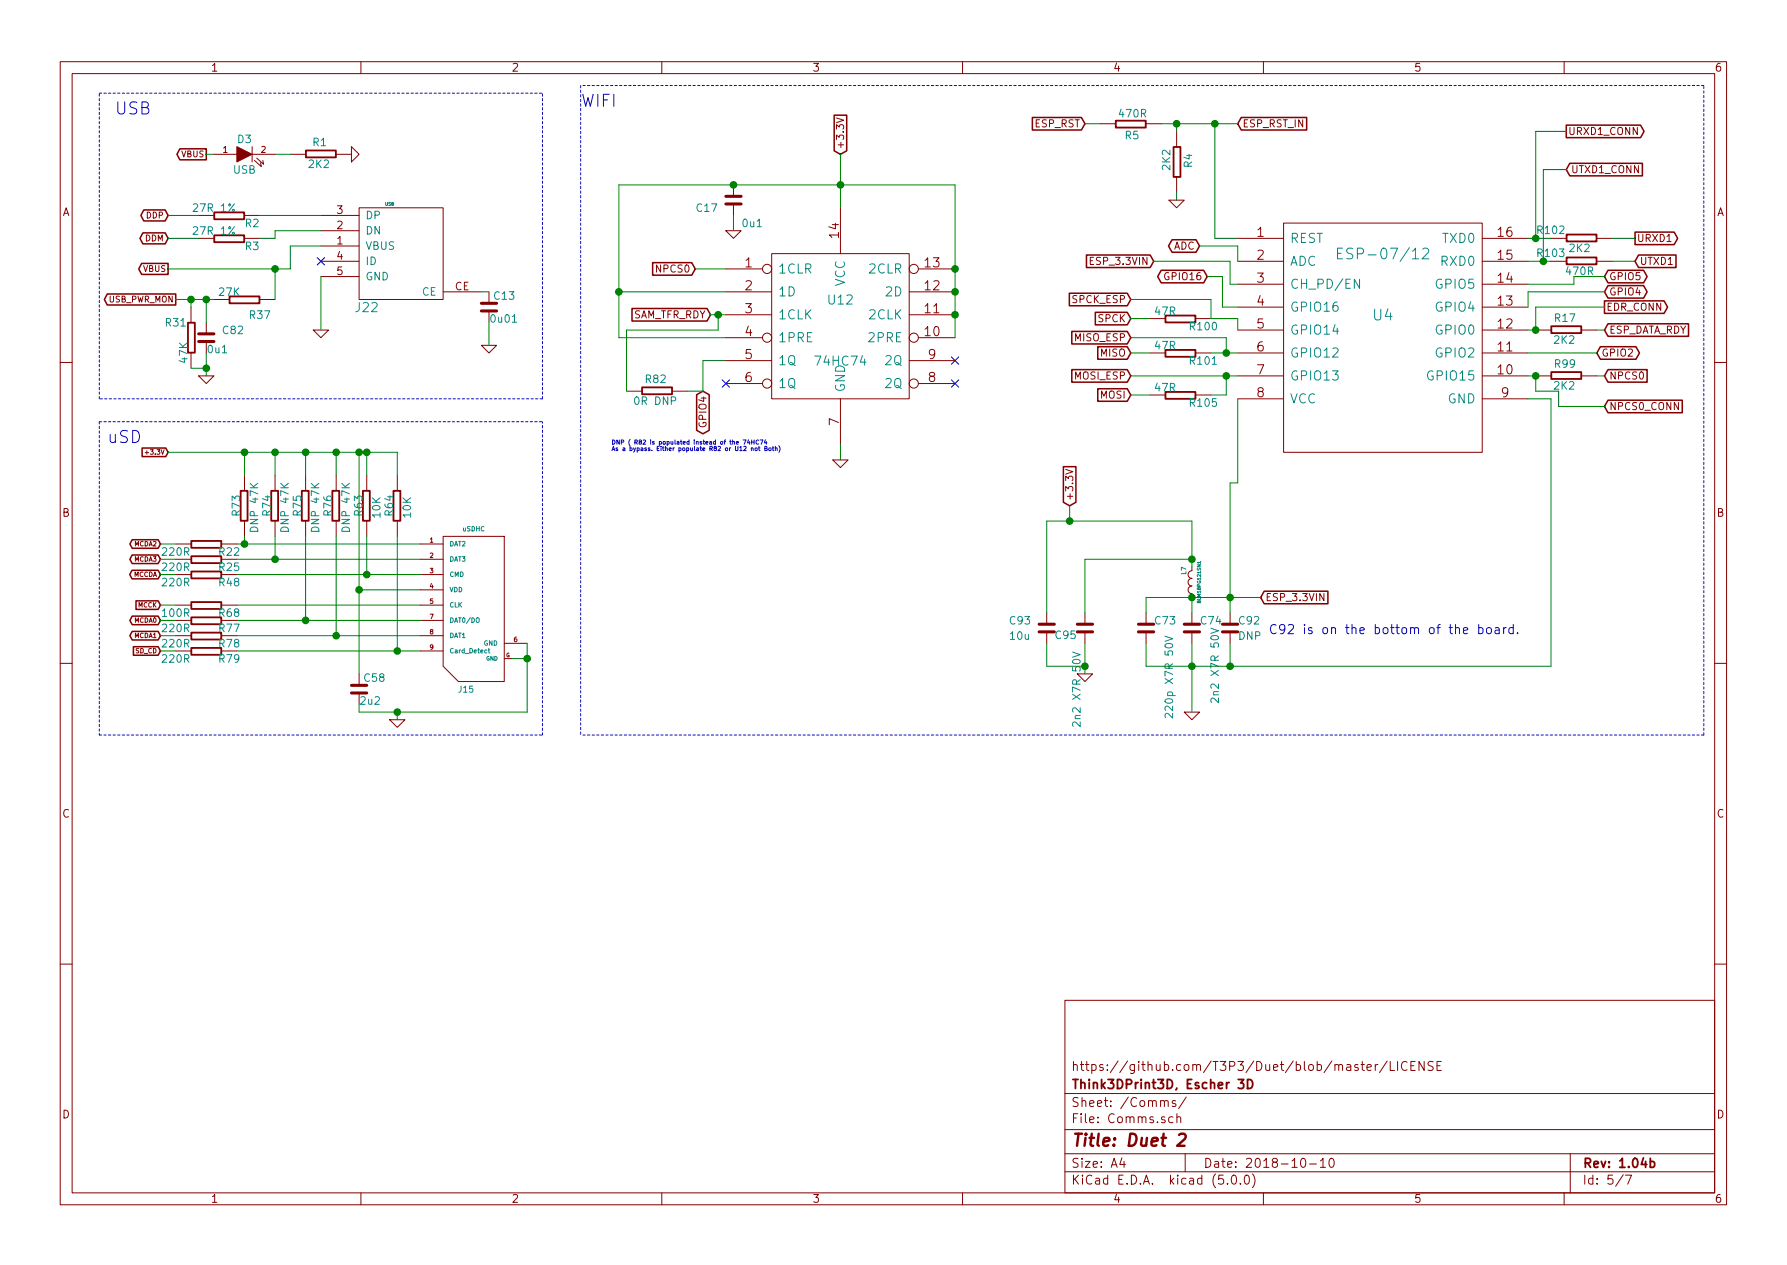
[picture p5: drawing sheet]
<svg xmlns="http://www.w3.org/2000/svg" width="297mm" height="210mm" viewBox="0 0 297 210" stroke-linecap="round" stroke-linejoin="round" font-family="sans-serif">
<g fill="none" stroke="#840000" stroke-width=".17">
<path d="M10 10.3h277v189.9h-277zM12 12.2h273v186.1h-273zM60 10.3v1.9M110 10.3v1.9M139 19.6l1.2 .4-1.2 .4M160 10.3v1.9M210 10.3v1.9M260 10.3v1.9M35.6 25.6h3.8M40.6 35.8h2.6M40.6 39.6h2.6M41.9 25.6h3.8"/>
<path d="M41.9 24.4v2.5M42.3 26.7l1.1 1-.1-.7M42.7 26.3l1.1 1-.1-.6M48.3 25.6h2.5M53.3 38.3h6.4M53.3 35.8h6.4M55.9 25.6h2.5M58.4 24.4l1.3 1.2-1.3 1.3zM59.7 34.5h14v15.3h-14zM120.6 38.3h2.6l-1.3 1.3zM121.9 30.7v1.9M121.9 33.9v1.9"/>
<path d="M139.7 34.5v7.7M182.9 20.6h2.5M190.5 20.6h2.5M194.3 33.3h2.5l-1.2 1.2zM195.6 21.8v2.6M195.6 29.5v2.5M205.7 39.6h7.7M213.4 37.1h33v38.1h-33zM246.4 39.6h7.6M257.8 39.6h2.5M265.4 39.6h2.6M31.7 51v2.6"/>
<path d="M31.7 58.7v2.5M34.3 53.6v1.9M34.3 56.8v1.9M35.6 49.8h2.5M43.2 49.8h2.5M52.1 54.9h2.5l-1.3 1.2zM53.3 40.9h6.4M53.3 43.4h6.4M53.3 46h6.4M73.7 48.5h6.3M80 57.4h2.5l-1.2 1.3zM81.3 48.5v1.9"/>
<path d="M81.3 51.7v1.9M120.6 48.5h7.7M120.6 44.7h6.1M120.6 52.3h7.7M120.6 56.1h6.1M120.6 59.9h7.7M128.3 42.2h22.8v24.1h-22.8zM151.1 48.5h7.6M151.1 52.3h7.6M151.1 59.9h7.6M152.7 44.7h6M152.7 56.1h6"/>
<path d="M181.2 43.3h.4M181.8 42.8h-.6v1.2h.6M191.1 58.7h2.6M191.1 53h2.6M198.8 58.7h2.5M198.8 53h2.5M205.7 43.4h7.7M205.7 47.2h7.7M205.7 51h7.7M205.7 54.9h7.7M205.7 58.7h7.7M246.4 43.4h7.6"/>
<path d="M246.4 47.2h7.6M246.4 51h7.6M246.4 54.9h7.6M246.4 58.7h7.6M255.3 54.9h2.5M257.8 43.4h2.5M262.9 54.9h2.5M265.4 43.4h2.6M10 60.2h2M24.1 75.2h.6M33 62.5h2.6l-1.3 1.2zM40.6 79v2.5"/>
<path d="M45.7 79v2.5M50.8 79v2.5M55.9 79v2.5M61 79v2.5M66 79v2.5M104.1 65h2.6M111.8 65h2.5M120.6 63.7h6.1M138.4 76.4h2.6l-1.3 1.3zM139.7 66.3v7.6M152.7 63.7h6M177.1 78l1.2 .4-1.2 .4"/>
<path d="M191.1 65.7h2.6M198.8 65.7h2.5M205.7 62.5h7.7M205.7 66.3h7.7M246.4 62.5h7.6M246.4 66.3h7.6M255.3 62.5h2.5M262.9 62.5h2.5M285 60.2h2M29.2 90.4h2.5M36.8 90.4h2.6M40.6 86.6v2.5"/>
<path d="M45.7 86.6v2.5M50.8 86.6v2.5M55.9 86.6v2.5M61 86.6v2.5M66 86.6v2.5M69.8 90.4h3.9M69.8 93h3.9M69.8 95.5h3.9M69.8 98h3.9M73.7 89.1h10.1v24.2h-7.6l-2.5-2.6zM198.1 94.2v.7a.63 .63 0 0 0-.6 .6 .63 .63 0 0 0 .6 .6 .63 .63 0 0 0-.6 .7 .63 .63 0 0 0 .6 .6 .63 .63 0 0 0-.6 .6 .63 .63 0 0 0 .6 .7v.6M10 110.3h2"/>
<path d="M29.2 100.6h2.5M36.8 100.6h2.6M59.7 112v1.9M59.7 115.2v1.9M64.8 119.6h2.5l-1.3 1.3zM69.8 100.6h3.9M69.8 103.1h3.9M69.8 105.7h3.9M69.8 108.2h3.9M83.8 106.9h3.8M83.8 109.5h1.3M174 101.8v2"/>
<path d="M174 105v1.9M179.1 112h2.5l-1.3 1.3zM180.3 101.8v2M180.3 105v1.9M190.5 101.8v2M190.5 105v1.9M196.8 118.4h2.6l-1.3 1.2zM198.1 101.8v2M198.1 105v1.9M204.5 101.8v2M204.5 105v1.9M285 110.3h2"/>
<path d="M10 160.2h2M177 166.3h108v32h-108zM226.2 176.9h.6M226.4 176.4v1.3l.4 .2M227.2 177.4l.7-.1v-.3l-.4-.1-.3 .2 .1 .7h.6M228.6 176.9v1M229 176.9l-.3 .1-.1 .2M230.6 176.3l-1.3 2M231.1 176.4v1.5h.7M232.3 176.4v1.5M233.9 176.6a.6 .6 0 0 0-.8 0 .6 .6 0 0 0-.2 .7 .58 .58 0 0 0 .3 .6 .58 .58 0 0 0 .7-.1M234.5 177.1h.5"/>
<path d="M235.2 176.4h-.7v1.5h.7M236.7 176.4v1.5l-.8-1.5v1.5M238.2 176.5l-.6-.1-.2 .3v.3l.8 .4v.4a.62 .62 0 0 1-.8 0M238.9 177.1h.5M239.6 176.4h-.7v1.5h.7M285 160.2h2M60 198.3v1.9M110 198.3v1.9M160 198.3v1.9M177 194.8h108M177 191.8h108M177 187.8h108"/>
<path d="M177 181.8h108M186.5 192.5l-.4 1h1M186.8 193v1M193.5 183.1a.34 .34 0 0 1 .4-.2 .34 .34 0 0 1 .3 .2v.8M195 185.7l-.2-.1a.47 .47 0 0 0-.5 .3v.4a.47 .47 0 0 0 .5 .3l.2-.1M195.4 183l-.4-.1-.2 .2 .1 .3 .5 .1v.3h-.6M195.6 185.7l.2-.1 .4 .1 .1 .9M195.6 185.1v1.5M197 191.8v3M197.2 182.3l-1.3 2M204 196.7v.1M204.8 195.5l.4-.2a.94 .94 0 0 1 0 1.5 .79 .79 0 0 1-.4-1.3z"/>
<path d="M206.2 196.7v.1M207 195.4l.3-.1a.94 .94 0 0 1 0 1.5h-.1a1 1 0 0 1-.2-1.4zM208.2 195.1a1.71 1.71 0 0 1 0 2.3M210 198.3v1.9M216.3 192.7l.4-.2a.94 .94 0 0 1 0 1.5 .79 .79 0 0 1-.4-1.3zM217.7 193.5h1.1M219.5 193l.4-.5v1.5M219.5 194h.8M221.1 192.6l.3-.1a.94 .94 0 0 1 0 1.5 .79 .79 0 0 1-.3-1.3zM260 198.3v1.9M261 191.8v6.5M269.8 195.2l-1.2 2"/>
<path d="M270.2 195.3h1l-.6 1.5"/>
<circle cx="127.5" cy="56.1" r=".76"/>
<circle cx="127.5" cy="44.7" r=".76"/>
<circle cx="151.9" cy="56.1" r=".76"/>
<circle cx="151.9" cy="44.7" r=".76"/>
<circle cx="127.5" cy="63.7" r=".76"/>
<circle cx="151.9" cy="63.7" r=".76"/>
</g>
<g fill="none" stroke="#840000" stroke-width=".3">
<path d="M35.6 39.1h5v1.2h-5zM35.6 35.3h5v1.1h-5zM50.9 25h4.9v1.2h-4.9zM185.5 20.1h4.9v1.1h-4.9zM195.1 24.4h1.1v5h-1.1zM260.4 39h5v1.1h-5zM31.2 53.6h1.2v5h-1.2zM38.2 49.3h4.9v1.1h-4.9zM193.7 52.4h5v1.2h-5zM193.7 58.2h5v1.1h-5zM257.9 54.2h4.9v1.2h-4.9zM260.4 42.8h5v1.1h-5z"/>
<path d="M106.7 64.4h5v1.1h-5zM193.7 65.1h5v1.2h-5zM257.9 61.8h4.9v1.2h-4.9zM31.8 95h5v1.1h-5zM31.8 92.5h5v1.1h-5zM31.8 89.9h5v1.2h-5zM40 81.6h1.1v5h-1.1zM45.1 81.6h1.1v5h-1.1zM50.2 81.6h1.1v5h-1.1zM55.2 81.6h1.2v5h-1.2zM60.3 81.6h1.2v5h-1.2zM65.4 81.6h1.1v5h-1.1z"/>
<path d="M31.8 100.1h5v1.1h-5zM31.8 102.6h5v1.2h-5zM31.8 105.2h5v1.1h-5zM31.8 107.7h5v1.1h-5zM205.8 179.4h.9l-.5 .6 .5 .1v.7l-.2 .1h-.5l-.2-.1M207.4 179.4a.76 .76 0 0 1 .8 .8 .76 .76 0 0 1-.8 .7zM274.3 193.1l.1-.1a.47 .47 0 0 1 .6 .3v.4a.47 .47 0 0 1-.6 .3l-.1-.1M274.3 192.5v1.5"/>
</g>
<path d="M196 188.6l.3-.2h.5a.48 .48 0 0 1 .3 .6l-.1 .3-1.3 1.1h1.2" fill="none" stroke="#840000" stroke-width=".41"/>
<g fill="none" stroke="#840000" stroke-width=".25">
<path d="M138.7 19.1h2v6l-1 .5-1-.5zM171.6 19.5h8.2l.5 1.1-.5 1h-8.2zM206.3 19.5h10.9v2.1h-10.9l-.6-1zM23.7 38.7h3.8l.4 .9-.4 .9h-3.8l-.4-.9zM23.9 34.9h3.6l.4 .9-.4 .9h-3.6l-.5-.9zM29.9 24.7h4.4v1.9h-4.4l-.5-1zM194.8 39.8h4l.6 1.1-.6 1h-4l-.6-1zM260.3 20.8h12.4l.6 1-.6 1.1h-12.4zM260.9 27.1h12.1v2.1h-12.1l-.6-1zM271.8 38.6h6.5l.6 1-.6 1.1h-6.5zM17.8 48.9h11.4v1.8h-11.4l-.5-.9zM23.5 43.8h4.4v1.8h-4.4l-.4-.9z"/>
<path d="M105.1 51.3h12.4l.6 1-.6 1.1h-12.4zM108.5 43.7h6.5l.6 1-.6 1h-6.5zM177.7 48.7h9.7l.6 1.1-.6 1h-9.7zM178.2 55.1h9.2l.6 1-.6 1.1h-9.2zM180.6 42.4h10.6l.6 1-.6 1.1h-10.6zM182.1 51.9h5.3l.6 1.1-.6 1h-5.3zM182.5 57.6h4.9l.6 1.1-.6 1h-4.9zM193 44.9h7.1l.6 1.1-.6 1h-7.1l-.6-1zM266 57.6h5.9l.6 1.1-.6 1h-5.9l-.6-1zM266.7 50h9.9l.6 1-.6 1.1h-9.9zM267.3 53.8h13.4v2.1h-13.4l-.6-1zM267.3 44.9h5.9l.6 1.1-.6 1h-5.9l-.6-1z"/>
<path d="M267.3 47.5h5.9l.6 1-.6 1h-5.9l-.6-1zM272.4 42.4h6.2v2.1h-6.2l-.6-1.1zM23.6 74.5h4l.3 .7-.3 .7h-4zM115.8 65.6l1-.6 1.1 .6v5.9l-1.1 .6-1-.6zM176.8 77.6h2v5.9l-1 .6-1-.6zM178.2 61.4h9.2l.6 1.1-.6 1h-9.2zM182.5 64.6h4.9l.6 1.1-.6 1h-4.9zM267.3 61.4h6.5v2.1h-6.5l-.6-1zM267.3 66.5h12.3v2.1h-12.3l-.6-1zM21.9 94.8h4.4l.4 .7-.4 .7h-4.4l-.3-.7zM22 92.2h4.3l.4 .8-.4 .7h-4.3l-.4-.7zM22 89.7h4.3l.4 .7-.4 .7h-4.3l-.4-.7z"/>
<path d="M22.6 99.9h3.7l.4 .7-.4 .7h-3.7zM210.1 98.3h10.6v2h-10.6l-.6-1zM22 104.9h4.3l.4 .8-.4 .7h-4.3l-.4-.7zM22 102.4h4.3l.4 .7-.4 .7h-4.3l-.4-.7zM22.2 107.5h4.1l.4 .7-.4 .7h-4.1z"/>
</g>
<g fill="none" stroke="#008484" stroke-width=".17">
<path d="M222.3 42.1h.6M223.2 41.2h-.9v1.8h.9M226 46.4v1.5l-.9-1.5v1.5M236.5 41.4l.2-.2h.4l.3 .2 .1 .4-.1 .2-1 1h1.1M199.6 93.3v.3M79.2 102.8l.1-.1 .3 .1v.6l-.4-.1zM81.2 108h.2M81.3 107.8v.6l.1 .1M178.3 108.4l1.3 .4-1.3 .4M179.6 120v.8l-1-.8-.3 .2 .1 .5M193.6 105.7l1.3 .5-1.3 .4M194.9 118.6v.7l-.9-.7-.4 .2 .2 .5"/>
<path d="M201.3 104.4l1.2 .4-1.2 .5M202.5 116v.8l-.9-.8-.3 .3 .1 .5"/>
</g>
<g fill="none" stroke="#840000" stroke-width=".51">
<path d="M120.6 33.9h2.6M120.6 32.6h2.6M33 56.8h2.6M33 55.5h2.6M80 51.7h2.5M80 50.4h2.5M58.4 115.2h2.6M58.4 113.9h2.6M172.7 105h2.6M172.7 103.8h2.6M179.1 105h2.5M179.1 103.8h2.5"/>
<path d="M189.2 105h2.6M189.2 103.8h2.6M196.8 105h2.6M196.8 103.8h2.6M203.2 105h2.5M203.2 103.8h2.5"/>
</g>
<path d="M39.4 24.4l2.5 1.2-2.5 1.3z" fill="#840000" stroke="#840000" stroke-width=".17"/>
<path d="M52.7 42.8l1.2 1.2M53.9 42.8l-1.2 1.2M158.1 59.3l1.3 1.2M159.4 59.3l-1.3 1.2M120 63.1l1.3 1.3M121.3 63.1l-1.3 1.3M158.1 63.1l1.3 1.3M159.4 63.1l-1.3 1.3" fill="none" stroke="#000084" stroke-width=".17"/>
<g fill="none" stroke="#0000c2" stroke-width=".17">
<path d="M122.4 73.6l.4-.1-.1-.1-.3 .1 .1 .3h.2M123.5 73.1h.5l-.3 .7M124.4 73.1l-.2 .5h.5M124.6 73.4v.4M124.9 74.5h.2l.1 .4M124.9 74.4v.5M124.9 73.1v.7M124.9 73.5h.4M125.3 73.1v.7M125.5 74.5h.3v.4l-.3-.1zM126.1 74.4h.2M126.1 73.2a.32 .32 0 0 0-.5 .3 .32 .32 0 0 0 .5 .3"/>
<path d="M126.2 74.2v.6l.1 .1M126.3 73.1h.5l-.3 .7M127.1 74.5h.3l.1-.2-.4-.1v.7h.3l.1-.2-.1-.2M127.2 73.1l-.1 .5h.4M127.4 73.4v.4M127.8 74.5h.3v.3h-.3zM128.4 74.4h.3M128.5 74.2v.6l.2 .1M128.9 74.5h.3v.4M128.9 74.2v.7M129.5 74.1a.8 .8 0 0 1 0 1.1M243.3 104.8l.7-.1-.1-.3-.4-.1-.2 .2v.8h.6"/>
<path d="M245.8 104.4l.4-.1 .3 .1v.8a.48 .48 0 0 1-.7 .1M245.8 103.8v1.5M247.2 104.4l.2-.1 .4 .1 .1 .6-.1 .3h-.4l-.2-.1zM248.5 104.4h.6l.1 .9M249.2 104.7h-.5a.31 .31 0 0 0-.2 .3 .31 .31 0 0 0 .2 .3h.5M249.9 104.3v1M250.4 104.3l-.3 .1-.2 .2M251.5 104.4l-.4-.1-.3 .3v.4l.2 .3h.5M251.5 103.8v1.5M252.2 105.2v.1"/>
</g>
<g fill="none" stroke="#008400" stroke-width=".17">
<path d="M27.9 35.8h5.1M27.9 39.6h5.1M34.3 25.6h1.3M43.2 35.8h10.1M45.7 25.6h2.6M53.3 38.3h-7.6v1.3h-2.5M121.9 35.8v2.5M139.7 25.6v8.9M180.3 20.6h2.6M193 20.6h12.7M195.6 20.6v1.2M195.6 32v1.3"/>
<path d="M201.9 20.6v19h3.8M254 39.6h3.8M260.3 28.2h-3.8v15.2M260.3 21.8h-5v17.8M268 39.6h3.8M29.2 49.8h6.4M31.7 49.8v1.2M34.3 49.8v3.8M34.3 58.7v3.8M45.7 44.7v5.1M53.3 40.9h-5v3.8h-20.4M53.3 46v8.9"/>
<path d="M80 48.5h1.3M81.3 53.6v3.8M102.9 48.5h17.7M115.6 44.7h5M118.1 52.3h2.5M119.4 52.3v2.6h-15.3v10.1M120.6 56.1h-17.7v-25.4h55.8v25.4M120.6 59.9h-3.8v5.1h-2.5M188 58.7h3.1M188 56.1h15.8v2.6M188 49.8h13.3v3.2h4.4v1.9M188 53h3.1"/>
<path d="M191.8 43.4h12.7v3.8h1.2M199.4 40.9h6.3v2.5M200.7 46h2.5v5h2.5M201.3 58.7h4.4M254 43.4h3.8M254 58.7h11.4M265.4 54.9h1.3M266.7 48.5h-12.7v2.5M266.7 51h-11.4v3.9h-1.3M266.7 46h-5.1v1.2h-7.6M268 43.4h3.8M27.9 75.2h38.1v3.8"/>
<path d="M31.7 61.2h2.6M40.6 75.2v3.8M45.7 75.2v3.8M50.8 75.2v3.8M55.9 75.2v3.8M59.7 75.2v36.8M61 75.2v3.8M139.7 73.9v2.5M188 62.5h17.7M188 65.7h3.1M203.8 62.5v3.2h-2.5M205.7 66.3v14h-1.2v21.5"/>
<path d="M254 66.3h3.8v44.4h-67.3v-3.8M254 62.5h1.3v2.5h3.8v2.6h7.6M265.4 62.5h1.3M26.7 90.4h2.5M39.4 95.5h30.4M39.4 90.4h30.4M39.4 93h30.4M40.6 89.1v1.3M45.7 89.1v3.9M50.8 89.1v14M55.9 89.1v16.6M59.7 98h10.1"/>
<path d="M61 89.1v6.4M66 89.1v19.1M177.8 84.1v2.5M198.1 93h-17.8v8.8M198.1 94.2v-7.6h-24.1v15.2M198.1 99.3v2.5M209.5 99.3h-19v2.5M26.7 100.6h2.5M39.4 100.6h30.4M39.4 108.2h30.4M39.4 103.1h30.4M39.4 105.7h30.4"/>
<path d="M66 118.4v1.2M85.1 109.5h2.5M87.6 106.9v11.5h-27.9v-1.3M174 106.9v3.8h6.3M180.3 106.9v5.1M198.1 106.9v11.5M204.5 106.9v3.8"/>
</g>
<g fill="#008400" stroke="#008400" stroke-width=".25">
<circle cx="45.7" cy="75.2" r=".51"/>
<circle cx="55.9" cy="75.2" r=".51"/>
<circle cx="59.7" cy="98" r=".51"/>
<circle cx="87.6" cy="109.5" r=".51"/>
<circle cx="66" cy="118.4" r=".51"/>
<circle cx="50.8" cy="75.2" r=".51"/>
<circle cx="40.6" cy="75.2" r=".51"/>
<circle cx="102.9" cy="48.5" r=".51"/>
<circle cx="158.8" cy="52.3" r=".51"/>
<circle cx="158.8" cy="48.5" r=".51"/>
<circle cx="158.8" cy="44.7" r=".51"/>
<circle cx="40.6" cy="90.4" r=".51"/>
<circle cx="50.8" cy="103.1" r=".51"/>
<circle cx="55.9" cy="105.7" r=".51"/>
<circle cx="45.7" cy="93" r=".51"/>
<circle cx="59.7" cy="75.2" r=".51"/>
<circle cx="61" cy="75.2" r=".51"/>
<circle cx="61" cy="95.5" r=".51"/>
<circle cx="66" cy="108.2" r=".51"/>
<circle cx="195.6" cy="20.6" r=".51"/>
<circle cx="139.7" cy="30.7" r=".51"/>
<circle cx="121.9" cy="30.7" r=".51"/>
<circle cx="119.4" cy="52.3" r=".51"/>
<circle cx="256.5" cy="43.4" r=".51"/>
<circle cx="255.3" cy="39.6" r=".51"/>
<circle cx="34.3" cy="61.2" r=".51"/>
<circle cx="34.3" cy="49.8" r=".51"/>
<circle cx="31.8" cy="49.8" r=".51"/>
<circle cx="255.3" cy="54.9" r=".51"/>
<circle cx="255.3" cy="62.5" r=".51"/>
<circle cx="203.8" cy="62.5" r=".51"/>
<circle cx="203.8" cy="58.7" r=".51"/>
<circle cx="204.5" cy="99.3" r=".51"/>
<circle cx="198.1" cy="99.3" r=".51"/>
<circle cx="198.1" cy="110.7" r=".51"/>
<circle cx="198.1" cy="93" r=".51"/>
<circle cx="180.3" cy="110.7" r=".51"/>
<circle cx="177.8" cy="86.6" r=".51"/>
<circle cx="204.5" cy="110.7" r=".51"/>
<circle cx="201.9" cy="20.6" r=".51"/>
<circle cx="45.7" cy="44.7" r=".51"/>
</g>
<path d="M16.5 15.5h73.7M96.5 14.2v108M283.2 14.2h-186.7M16.5 70.1h73.7M16.5 70.1v52.1M16.5 66.3v-50.8M90.2 66.3h-73.7M90.2 66.3v-50.8M16.5 122.2h73.7M90.2 122.2v-52.1M283.2 122.2h-186.7M283.2 122.2v-108" fill="none" stroke="#0000c2" stroke-width=".17" stroke-dasharray=".4 .4"/>
<g font-size="2.8" fill="#0000c2">
<text x="96.5" y="17.8">WIFI</text>
<text x="19" y="19">USB</text>
<text x="17.8" y="73.7">uSD</text>
</g>
<text font-size="2.8" fill="#840000" x="178" y="190.5">Title: Duet 2</text>
<g font-size="2.5" fill="#008484">
<text x="223.9" y="43.1">ESP-07/12</text>
<text x="228.3" y="53.3">U4</text>
</g>
<g font-size="2.1" fill="#840000">
<text x="139.4" y="39.5" transform="rotate(-90 139.4 39.5)">14</text>
<text x="209" y="39.4">1</text>
<text x="249" y="39.4">16</text>
<text x="123.9" y="44.4">1</text>
<text x="153.8" y="44.4">13</text>
<text x="209" y="43.2">2</text>
<text x="209" y="47">3</text>
<text x="249" y="47">14</text>
<text x="249" y="43.2">15</text>
<text x="123.9" y="48.3">2</text>
<text x="123.9" y="52.1">3</text>
<text x="153.8" y="52.1">11</text>
<text x="153.8" y="48.3">12</text>
<text x="209" y="50.8">4</text>
<text x="249" y="50.8">13</text>
<text x="123.9" y="55.9">4</text>
<text x="123.9" y="59.7">5</text>
<text x="153.8" y="55.9">10</text>
<text x="154.4" y="59.7">9</text>
<text x="209" y="54.6">5</text>
<text x="209" y="58.4">6</text>
<text x="249" y="58.4">11</text>
<text x="249" y="54.6">12</text>
<text x="123.9" y="63.5">6</text>
<text x="154.4" y="63.5">8</text>
<text x="209" y="62.2">7</text>
<text x="249" y="62.2">10</text>
<text x="139.4" y="70.7" transform="rotate(-90 139.4 70.7)">7</text>
<text x="209" y="66">8</text>
<text x="249.6" y="66">9</text>
<text x="178" y="178">https://github.com/T3P3/Duet/blob/master/LICENSE</text>
<text x="178" y="184">Sheet: /Comms/</text>
<text x="178" y="181">Think3DPrint3D, Escher 3D</text>
<text x="178" y="186.7">File: Comms.sch</text>
<text x="178" y="196.9">KiCad E.D.A. kicad (5.0.0)</text>
<text x="178" y="194.1">Size: A4</text>
<text x="200" y="194.1">Date: 2018-10-10</text>
<text x="263" y="194.1">Rev: 1.04b</text>
<text x="263" y="196.9">Id: 5/7</text>
</g>
<g font-size="2.1" fill="#008484">
<text x="214.4" y="40.4">REST</text>
<text x="239.9" y="40.4">TXD0</text>
<text x="129.3" y="45.5">1CLR</text>
<text x="140.5" y="47.6" transform="rotate(-90 140.5 47.6)">VCC</text>
<text x="144.6" y="45.5">2CLR</text>
<text x="214.4" y="44.2">ADC</text>
<text x="239.7" y="44.2">RXD0</text>
<text x="59.2" y="51.9">J22</text>
<text x="129.3" y="49.3">1D</text>
<text x="129.3" y="53.1">1CLK</text>
<text x="137.8" y="50.6">U12</text>
<text x="144.6" y="53.1">2CLK</text>
<text x="147.4" y="49.3">2D</text>
<text x="214.4" y="48">CH_PD/EN</text>
<text x="214.4" y="51.8">GPIO16</text>
<text x="238.9" y="51.8">GPIO4</text>
<text x="238.9" y="48">GPIO5</text>
<text x="129.3" y="56.9">1PRE</text>
<text x="144.6" y="56.9">2PRE</text>
<text x="214.4" y="55.6">GPIO14</text>
<text x="214.4" y="59.4">GPIO12</text>
<text x="238.9" y="59.4">GPIO2</text>
<text x="238.9" y="55.6">GPIO0</text>
<text x="129.3" y="60.7">1Q</text>
<text x="129.3" y="64.5">1Q</text>
<text x="135.8" y="60.8">74HC74</text>
<text x="140.5" y="65.3" transform="rotate(-90 140.5 65.3)">GND</text>
<text x="147.3" y="64.5">2Q</text>
<text x="147.3" y="60.7">2Q</text>
<text x="214.4" y="63.2">GPIO13</text>
<text x="237.7" y="63.2">GPIO15</text>
<text x="214.4" y="67.1">VCC</text>
<text x="240.6" y="67.1">GND</text>
</g>
<text font-size="2.1" fill="#0000c2" x="210.8" y="105.4">C92 is on the bottom of the board.</text>
<g font-size="1.8" fill="#840000">
<text x="35" y="11.9">1</text>
<text x="85" y="11.9">2</text>
<text x="135" y="11.9">3</text>
<text x="185" y="11.9">4</text>
<text x="235" y="11.9">5</text>
<text x="285" y="11.9">6</text>
<text x="10.4" y="35.9">A</text>
<text x="56" y="35.6">3</text>
<text x="285.4" y="35.9">A</text>
<text x="56" y="40.6">1</text>
<text x="56" y="38.1">2</text>
<text x="56" y="43.2">4</text>
<text x="56" y="45.7">5</text>
<text x="75.6" y="48.3">CE</text>
<text x="10.4" y="85.9">B</text>
<text x="285.4" y="85.9">B</text>
<text x="36.5" y="102.5">R68</text>
<text x="36.5" y="105.1">R77</text>
<text x="36.5" y="107.6">R78</text>
<text x="10.4" y="135.9">C</text>
<text x="285.4" y="135.9">C</text>
<text x="10.4" y="185.9">D</text>
<text x="285.4" y="185.9">D</text>
<text x="35" y="199.9">1</text>
<text x="85" y="199.9">2</text>
<text x="135" y="199.9">3</text>
<text x="185" y="199.9">4</text>
<text x="235" y="199.9">5</text>
<text x="285" y="199.9">6</text>
</g>
<g font-size="1.8" fill="#008484">
<text x="39.5" y="23.8">D3</text>
<text x="186.2" y="19.5">470R</text>
<text x="187" y="23.2">R5</text>
<text x="38.8" y="28.9">USB</text>
<text x="51.4" y="27.9">2K2</text>
<text x="52" y="24.3">R1</text>
<text x="194.5" y="28.2" transform="rotate(-90 194.5 28.2)">2K2</text>
<text x="198.2" y="27.8" transform="rotate(-90 198.2 27.8)">R4</text>
<text x="32.4" y="35.2">27R 1%</text>
<text x="115.8" y="35.2">C17</text>
<text x="32.4" y="39">27R 1%</text>
<text x="40.8" y="41.6">R3</text>
<text x="40.8" y="37.8">R2</text>
<text x="60.7" y="41.5">VBUS</text>
<text x="60.7" y="39">DN</text>
<text x="60.7" y="36.4">DP</text>
<text x="123.5" y="37.8">0u1</text>
<text x="255.7" y="38.9">R102</text>
<text x="260.9" y="41.9">2K2</text>
<text x="60.7" y="44.1">ID</text>
<text x="60.7" y="46.6">GND</text>
<text x="255.7" y="42.7">R103</text>
<text x="260.5" y="45.7">470R</text>
<text x="36.5" y="49.2">27K</text>
<text x="41.6" y="53">R37</text>
<text x="70.2" y="49.1">CE</text>
<text x="81.7" y="53.6">0u01</text>
<text x="82.2" y="49.8">C13</text>
<text x="192" y="52.4">47R</text>
<text x="258.5" y="53.5">R17</text>
<text x="27.6" y="54.3">R31</text>
<text x="34.6" y="58.7">0u1</text>
<text x="37.1" y="55.5">C82</text>
<text x="192" y="58.1">47R</text>
<text x="197.9" y="54.9">R100</text>
<text x="258.4" y="57.1">2K2</text>
<text x="31.2" y="60.3" transform="rotate(-90 31.2 60.3)">47K</text>
<text x="107.4" y="63.7">R82</text>
<text x="192" y="65.1">47R</text>
<text x="197.9" y="60.6">R101</text>
<text x="258.4" y="64.8">2K2</text>
<text x="258.5" y="61.1">R99</text>
<text x="105.7" y="67.3">0R DNP</text>
<text x="197.9" y="67.6">R105</text>
<text x="39.9" y="85.7" transform="rotate(-90 39.9 85.7)">R73</text>
<text x="42.9" y="88.1" transform="rotate(-90 42.9 88.1)">DNP 47K</text>
<text x="45" y="85.7" transform="rotate(-90 45 85.7)">R74</text>
<text x="48" y="88.1" transform="rotate(-90 48 88.1)">DNP 47K</text>
<text x="50.1" y="85.7" transform="rotate(-90 50.1 85.7)">R75</text>
<text x="53.1" y="88.1" transform="rotate(-90 53.1 88.1)">DNP 47K</text>
<text x="55.2" y="85.7" transform="rotate(-90 55.2 85.7)">R76</text>
<text x="58.2" y="88.1" transform="rotate(-90 58.2 88.1)">DNP 47K</text>
<text x="60.2" y="85.7" transform="rotate(-90 60.2 85.7)">R63</text>
<text x="63.2" y="86" transform="rotate(-90 63.2 86)">10K</text>
<text x="65.3" y="85.7" transform="rotate(-90 65.3 85.7)">R64</text>
<text x="68.3" y="86" transform="rotate(-90 68.3 86)">10K</text>
<text x="36.5" y="94.9">R25</text>
<text x="36.5" y="92.4">R22</text>
<text x="27.1" y="97.5">220R</text>
<text x="36.5" y="97.5">R48</text>
<text x="167.9" y="103.8">C93</text>
<text x="168" y="106.3">10u</text>
<text x="175.5" y="106.2">C95</text>
<text x="192" y="103.8">C73</text>
<text x="199.7" y="103.8">C74</text>
<text x="205.9" y="106.3">DNP</text>
<text x="206" y="103.8">C92</text>
<text x="27.1" y="110.2">220R</text>
<text x="36.5" y="110.2">R79</text>
<text x="60.6" y="113.3">C58</text>
<text x="60" y="117.1">2u2</text>
<text x="179.6" y="119.9" transform="rotate(-90 179.6 119.9)">2n2 X7R 50V</text>
<text x="195" y="118.4" transform="rotate(-90 195 118.4)">220p X7R 50V</text>
<text x="202.6" y="116" transform="rotate(-90 202.6 116)">2n2 X7R 50V</text>
</g>
<g font-size="1.8" fill="#008400">
<text x="27.1" y="94.9">220R</text>
<text x="27.1" y="92.4">220R</text>
<text x="27.1" y="102.5">100R</text>
<text x="27.1" y="105.1">220R</text>
<text x="27.1" y="107.6">220R</text>
</g>
<g font-size="1.7" fill="#840000">
<text x="172" y="21.2">ESP_RST</text>
<text x="206.5" y="21.2">ESP_RST_IN</text>
<text x="260.6" y="22.4">URXD1_CONN</text>
<text x="140.3" y="24.9" transform="rotate(-90 140.3 24.9)">+3.3V</text>
<text x="261.1" y="28.8">UTXD1_CONN</text>
<text x="195" y="41.5">ADC</text>
<text x="272" y="40.2">URXD1</text>
<text x="109.3" y="45.3">NPCS0</text>
<text x="181.7" y="44">ESP_3.3VIN</text>
<text x="193.9" y="46.6">GPIO16</text>
<text x="267.4" y="46.6">GPIO5</text>
<text x="272.5" y="44">UTXD1</text>
<text x="105.1" y="52.9">SAM_TFR_RDY</text>
<text x="178.4" y="50.4">SPCK_ESP</text>
<text x="182.6" y="53.5">SPCK</text>
<text x="267" y="51.6">EDR_CONN</text>
<text x="267.4" y="49.1">GPIO4</text>
<text x="178.7" y="56.7">MISO_ESP</text>
<text x="183" y="59.3">MISO</text>
<text x="266.2" y="59.3">GPIO2</text>
<text x="267.4" y="55.4">ESP_DATA_RDY</text>
<text x="178.7" y="63.1">MOSI_ESP</text>
<text x="267.4" y="63.1">NPCS0</text>
<text x="117.4" y="70.8" transform="rotate(-90 117.4 70.8)">GPIO4</text>
<text x="183" y="66.2">MOSI</text>
<text x="267.4" y="68.1">NPCS0_CONN</text>
<text x="178.4" y="83.3" transform="rotate(-90 178.4 83.3)">+3.3V</text>
<text x="210.3" y="99.9">ESP_3.3VIN</text>
</g>
<g font-size="1.4" fill="#840000">
<text x="30.2" y="26.1">VBUS</text>
<text x="37.1" y="25.4">1</text>
<text x="43.4" y="25.4">2</text>
<text x="24.2" y="40.1">DDM</text>
<text x="24.4" y="36.3">DDP</text>
<text x="23.9" y="45.2">VBUS</text>
<text x="18.1" y="50.3">USB_PWR_MON</text>
</g>
<text font-size="1.4" fill="#008484" x="76.3" y="115.1">J15</text>
<g font-size="1.1" fill="#840000">
<text x="24.6" y="75.6">+3.3V</text>
<text x="22.2" y="95.9">MCCDA</text>
<text x="22.4" y="93.3">MCDA3</text>
<text x="22.4" y="90.8">MCDA2</text>
<text x="71.5" y="90.2">1</text>
<text x="71.5" y="92.7">2</text>
<text x="71.5" y="95.3">3</text>
<text x="23" y="101">MCCK</text>
<text x="71.5" y="97.8">4</text>
<text x="71.5" y="100.3">5</text>
<text x="22.4" y="106">MCDA1</text>
<text x="22.4" y="103.5">MCDA0</text>
<text x="71.5" y="102.9">7</text>
<text x="71.5" y="105.4">8</text>
<text x="71.5" y="108">9</text>
<text x="85.4" y="106.7">6</text>
<text x="22.6" y="108.6">SD_CD</text>
</g>
<g font-size="1.1" fill="#008484">
<text x="76.9" y="88.3">uSDHC</text>
<text x="74.7" y="90.8">DAT2</text>
<text x="74.7" y="93.3">DAT3</text>
<text x="74.7" y="95.9">CMD</text>
<text x="197.2" y="95.5" transform="rotate(-90 197.2 95.5)">L7</text>
<text x="74.7" y="98.4">VDD</text>
<text x="74.7" y="101">CLK</text>
<text x="74.7" y="103.5">DAT0/DO</text>
<text x="74.7" y="106">DAT1</text>
<text x="80.4" y="107.3">GND</text>
<text x="74.7" y="108.6">Card_Detect</text>
</g>
<g font-size="1" fill="#0000c2">
<text x="101.6" y="73.9">DNP ( R82 is populated instead of the 74HC74</text>
<text x="101.6" y="74.9">As a bypass. Either populate R82 or U12 not Both)</text>
</g>
<text font-size=".9" fill="#008484" x="80.8" y="109.8">GND</text>
<text font-size=".9" fill="#840000" x="84.1" y="109.2">G</text>
<text font-size=".8" fill="#008484" x="199.6" y="100" transform="rotate(-90 199.6 100)">BLM18PG121SN1</text>
<text font-size=".7" fill="#008484" x="64" y="34.2">USB</text>
</svg>
